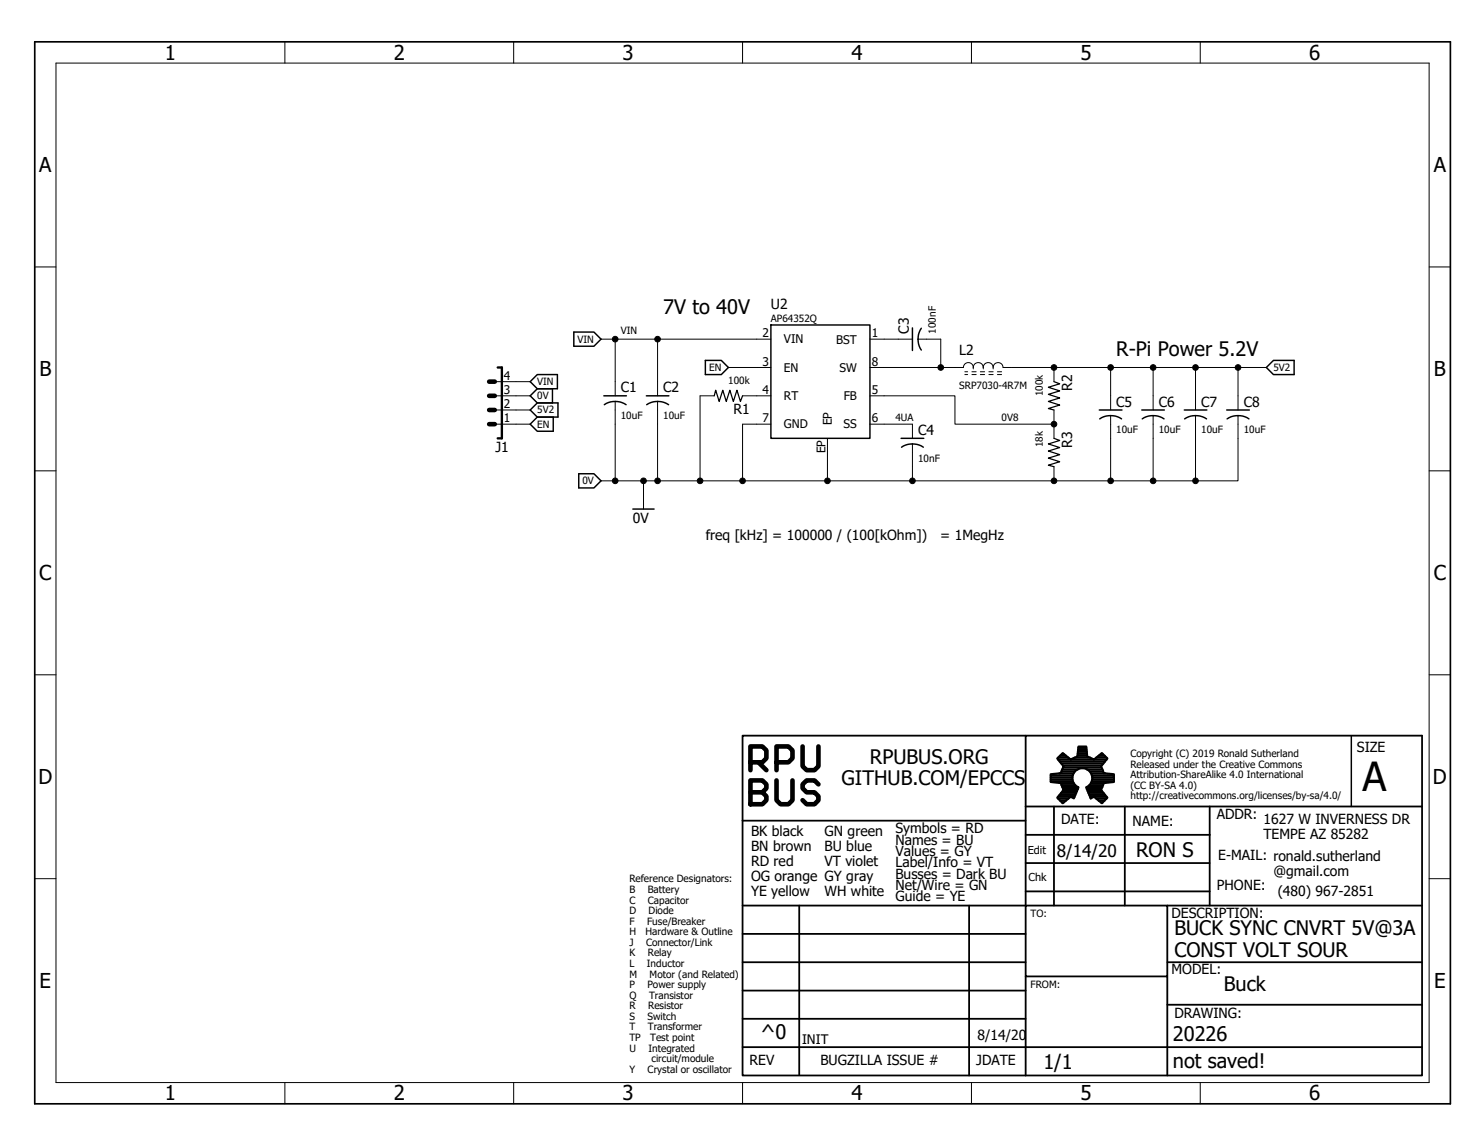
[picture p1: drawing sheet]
<svg xmlns="http://www.w3.org/2000/svg" width="279mm" height="216mm" viewBox="0 0 279 216" stroke-linecap="round" stroke-linejoin="round" font-family="sans-serif">
<path d="M6 7.6l267.4 200.7M273.4 7.6l-267.4 200.7" fill="none" stroke="#fff" stroke-width=".19"/>
<g fill="none" stroke="#000" stroke-width=".4">
<path d="M197.8 147h4.2M197.8 146.7h4.1M197.8 146.3h4.1M197.8 145.9h4.2M199.1 142.8l1-1 1.5 1.2 1.2-.5 .3-2h1.4l.2 2 1.3 .5 1.5-1.2 1 1-1.2 1.5 .5 1.2 1.9 .2v1.5l-1.9 .2-.5 1.3 1.2 1.5-1 1-1.5-1.2-.6 .3-.9-2.1a1.87 1.87 0 0 0 .8-2.9 1.87 1.87 0 0 0-3 0 1.87 1.87 0 0 0 .8 2.9l-.9 2.1-.6-.3-1.5 1.2-1-1 1.2-1.5-.6-1.3-1.9-.2v-1.5l1.9-.2 .6-1.2zM199.2 150h2.4M199.2 142.6h2M199.2 143h9.1M199.2 150.3h1.9M199.5 145.6h2.6M199.5 149.6h3M199.5 143.4h8.5"/>
<path d="M199.6 142.3h1.1M199.6 150.7h1.1M199.7 147.4h2.5M199.8 149.2h2.8M199.8 143.7h7.9M199.9 147.8h2.5M199.9 145.2h2.5M199.9 141.9h.4M200 151.1h.2M200 148.1h2.9M200 144.8h2.9M200.1 148.9h2.7"/>
<path d="M200.1 144.1h7.3M200.2 144.5h7.2M200.2 148.5h2.7M201.6 150h.7M202.3 142.6h3M202.9 142.3h1.8M202.9 141.9h1.7M202.9 141.5h1.7M203 141.2h1.6M203 140.8h1.5M204.6 148.1h2.9M204.6 148.5h2.7"/>
<path d="M204.7 144.8h2.9M204.8 148.9h2.7M204.9 149.2h2.9M205.1 149.6h2.9M205.1 147.8h2.6M205.1 145.2h2.6M205.2 150h.7M205.4 147.4h2.4M205.4 145.6h2.7M205.5 147h4.2M205.6 145.9h4.1M205.6 146.7h4.1"/>
<path d="M205.6 146.3h4.1M206 150h2.4M206.4 142.6h1.9M206.4 150.3h1.9M206.8 142.3h1.2M206.9 150.7h1M207.3 141.9h.3M207.3 151.1h.3"/>
</g>
<path d="M6.5 7.9h266.6v199.9h-266.6z" fill="none" stroke="#000" stroke-width=".32"/>
<g fill="none" stroke="#000" stroke-width=".19">
<path d="M10.5 11.9h258.6v191.9h-258.6zM53.6 7.9v4M96.7 7.9v4M139.8 7.9v4M182.9 7.9v4M226 7.9v4M6.5 50.2h4M269.1 50.2h4M93.2 74.5h6.6M93.2 79.8h6.6M93.2 77.2h6.6M93.2 71.8h6.6"/>
<path d="M113.2 63.8h31.9M115.8 63.8v10.7M115.8 75.6v14.9M123.8 63.8v10.7M123.8 75.6v14.9M134.5 74.5h-2.7v16M137.1 69.2h8M139.8 74.5h5.3M145.1 79.8h-5.3v10.7M163.8 63.8h8M163.8 79.8h8v2.7M163.8 74.5h16v5.3h18.6"/>
<path d="M163.8 69.2h13.3M172.8 63.8h4.3v5.4h4.3a.93 .93 0 0 1 .9-.9 .93 .93 0 0 1 .9 .9M181.7 70h.5M181.7 70.5h.5M183 70h.8M183 70.5h.8M183.2 69.2a.94 .94 0 0 1 1-.9 .94 .94 0 0 1 .9 .9M183.2 69.2v.2M184.6 70h.8M184.6 70.5h.8M185.1 69.2a.93 .93 0 0 1 1-1 .93 .93 0 0 1 .9 1M185.1 69.2v.2"/>
<path d="M186.2 70h.8M186.2 70.5h.8M187.8 70h.8M187.8 70.5h.8M198.4 69.2v2.6M198.4 77.2v5.3M209.1 69.2h29.3M209.1 69.2v8M209.1 78.2v12.3M209.1 69.2h-20.3a.95 .95 0 0 0-1-.9 .95 .95 0 0 0-.8 1.1M217.1 69.2v8M217.1 78.2v12.3"/>
<path d="M225.1 78.2v12.3h-8M225.1 69.2v8M233.1 78.2v12.3h-8M233.1 69.2v8M6.5 88.6h4M113.2 90.5h26.6M121.2 90.5v5.3M139.8 90.5h16M155.8 90.5h42.6M155.8 82.5v8M171.8 83.6v6.9M198.4 90.5h18.7"/>
<path d="M198.4 87.8v2.7M269.1 88.6h4M6.5 127h4M269.1 127h4M6.5 165.4h4M269.1 165.4h4M53.6 203.8v4M96.7 203.8v4M139.8 203.8v4M182.9 203.8v4M226 203.8v4"/>
<circle cx="115.8" cy="63.8" r=".53"/>
<circle cx="123.8" cy="63.8" r=".53"/>
<circle cx="177.1" cy="69.2" r=".53"/>
<circle cx="198.4" cy="69.2" r=".53"/>
<circle cx="198.4" cy="79.8" r=".53"/>
<circle cx="209.1" cy="69.2" r=".53"/>
<circle cx="217.1" cy="69.2" r=".53"/>
<circle cx="225.1" cy="69.2" r=".53"/>
<circle cx="233.1" cy="69.2" r=".53"/>
<circle cx="115.8" cy="90.5" r=".53"/>
<circle cx="121.2" cy="90.5" r=".53"/>
<circle cx="123.8" cy="90.5" r=".53"/>
<circle cx="131.8" cy="90.5" r=".53"/>
<circle cx="139.8" cy="90.5" r=".53"/>
<circle cx="155.8" cy="90.5" r=".53"/>
<circle cx="171.8" cy="90.5" r=".53"/>
<circle cx="198.4" cy="90.5" r=".53"/>
<circle cx="209.1" cy="90.5" r=".53"/>
<circle cx="217.1" cy="90.5" r=".53"/>
<circle cx="225.1" cy="90.5" r=".53"/>
</g>
<g fill="none" stroke="#000" stroke-width=".28">
<path d="M99.8 74.5l1.4-1.3h2.8v2.6h-2.8zM99.8 71.8l1.4-1.3h3.7v2.7h-3.7zM99.8 77.2l1.4-1.4h3.9v2.7h-3.9zM99.8 79.8l1.4-1.3h3v2.7h-3zM108 62.5h3.8l1.4 1.3-1.4 1.4h-3.8zM113.7 74.5h4.2M113.8 76.2a3.7 3.7 0 0 1 4.1 0M121.7 74.5h4.2M121.8 76.2a3.8 3.8 0 0 1 4.1 0M132.8 67.8h3l1.3 1.4-1.3 1.3h-3zM145.1 61.2h18.7v21.3h-18.7zM171.8 61.7v4.3"/>
<path d="M173.5 61.8a3.7 3.7 0 0 0 0 4.1M207 77.2h4.2M207.1 78.8a3.7 3.7 0 0 1 4.1 0M215 77.2h4.2M215.1 78.8a3.7 3.7 0 0 1 4.1 0M223 77.2h4.2M223 78.8a3.8 3.8 0 0 1 4.2 0M230.9 77.2h4.3M231 78.8a3.7 3.7 0 0 1 4.1 0M238.4 69.2l1.4-1.4h3.8v2.7h-3.8zM109 89.2h2.8l1.4 1.3-1.4 1.3h-2.8zM119.1 95.8h4"/>
<path d="M169.7 82.5h4.2M173.8 84.2a3.7 3.7 0 0 0-4.1 0M254.4 138.5v13.3M193.1 202.4h.1"/>
</g>
<g fill="none" stroke="#000" stroke-width=".34">
<path d="M193.1 138.5h-53.3v16M139.8 154.5v47.9h127.9v-5.3M139.8 154.5h53.3M193.1 151.8v18.7h-53.3M193.1 151.8h74.6M193.1 151.8v-13.3h74.6v58.6M193.1 157.1h34.7M198.4 151.8v18.7M211.8 151.8v18.7M227.8 157.1v13.4M227.8 151.8v5.3M139.8 175.8h53.3"/>
<path d="M150.5 170.5v31.8M182.5 170.5v31.9M193.1 162.5h34.7M193.1 167.8h34.7M219.8 170.5h47.9M139.8 191.8h53.3M139.8 186.5h53.3M139.8 181.1h53.3M193.1 183.8v13.3h-53.3M219.6 183.8h-26.5v-13.3h26.7v31.9M219.8 181.1h47.9M219.8 189.1h47.9"/>
<path d="M267.7 197.1h-74.6v5.3"/>
</g>
<path d="M92.1 77.2h1.1M92.1 74.5h1.1M92.1 71.8h1.1M92.1 79.8h1.1M141.3 143.5h2.2l.8-.8v-1.5l-.8-.7h-2.2v4.5M141.3 146.9h2.2l.8 .7v.8l-.8 .7 .8 .8v.7l-.8 .8h-2.2zM141.3 149.1h2.2M142.8 143.5l1.5 1.5M146.2 143.5h2.2l.8-.8v-1.5l-.8-.7h-2.2v4.5M146.2 146.9v3.7l.8 .8h1.4l.8-.8v-3.7M151.1 140.5v3.7l.8 .8h1.5l.7-.8v-3.7M154.1 147.6l-.7-.7h-1.5l-.8 .7v.8l.8 .7h1.5l.7 .8v.7l-.7 .8h-1.5l-.8-.8" fill="none" stroke="#000" stroke-width=".87"/>
<path d="M134.5 74.5l.2-1.1 .7 2.2 .7-2.2 .6 2.2 .7-2.2 .7 2.2 .6-2.2 .7 2.2 .4-1.1M198.4 71.8l1.1 .4-2.1 .7 2.1 .7-2.1 .6 2.1 .7-2.1 .7 2.1 .6-2.1 .7 1 .3M198.4 82.5l1.1 .4-2.1 .7 2.1 .6-2.1 .7 2.1 .7-2.1 .6 2.1 .7-2.1 .7 1 .2" fill="none" stroke="#000" stroke-width=".23"/>
<path d="M93.7 69.2h.8v13.3h-.8" fill="none" stroke="#000" stroke-width=".44"/>
<g fill="#000">
<circle cx="115.8" cy="63.8" r=".53"/>
<circle cx="123.8" cy="63.8" r=".53"/>
<circle cx="177.1" cy="69.2" r=".53"/>
<circle cx="198.4" cy="69.2" r=".53"/>
<circle cx="198.4" cy="79.8" r=".53"/>
<circle cx="209.1" cy="69.2" r=".53"/>
<circle cx="217.1" cy="69.2" r=".53"/>
<circle cx="225.1" cy="69.2" r=".53"/>
<circle cx="233.1" cy="69.2" r=".53"/>
<circle cx="115.8" cy="90.5" r=".53"/>
<circle cx="121.2" cy="90.5" r=".53"/>
<circle cx="123.8" cy="90.5" r=".53"/>
<circle cx="131.8" cy="90.5" r=".53"/>
<circle cx="139.8" cy="90.5" r=".53"/>
<circle cx="155.8" cy="90.5" r=".53"/>
<circle cx="171.8" cy="90.5" r=".53"/>
<circle cx="198.4" cy="90.5" r=".53"/>
<circle cx="209.1" cy="90.5" r=".53"/>
<circle cx="217.1" cy="90.5" r=".53"/>
<circle cx="225.1" cy="90.5" r=".53"/>
</g>
<text font-size="7.5" x="256.5" y="148.9">A</text>
<g font-size="3.9">
<text x="31.1" y="11.2">1</text>
<text x="74.1" y="11.2">2</text>
<text x="117.2" y="11.2">3</text>
<text x="160.3" y="11.2">4</text>
<text x="203.4" y="11.2">5</text>
<text x="246.5" y="11.2">6</text>
<text x="7.4" y="32.4">A</text>
<text x="269.9" y="32.4">A</text>
<text x="7.4" y="70.8">B</text>
<text x="270" y="70.8">B</text>
<text x="7.4" y="109.2">C</text>
<text x="269.9" y="109.2">C</text>
<text x="7.2" y="147.6">D</text>
<text x="269.8" y="147.6">D</text>
<text x="7.5" y="185.9">E</text>
<text x="270" y="185.9">E</text>
<text x="31.1" y="207.1">1</text>
<text x="74.1" y="207.1">2</text>
<text x="117.2" y="207.1">3</text>
<text x="160.3" y="207.1">4</text>
<text x="203.4" y="207.1">5</text>
<text x="246.5" y="207.1">6</text>
</g>
<g font-size="3.8">
<text x="124.9" y="59.1">7V to 40V</text>
<text x="210.2" y="67">R-Pi Power 5.2V</text>
<text x="163.8" y="143.8">RPUBUS.ORG</text>
<text x="158.5" y="147.8">GITHUB.COM/EPCCS</text>
<text x="213.9" y="161.4">RON S</text>
<text x="221.1" y="176">BUCK SYNC CNVRT 5V@3A</text>
<text x="221.1" y="180">CONST VOLT SOUR</text>
<text x="230.4" y="186.5">Buck</text>
<text x="143.3" y="195.5">^0</text>
<text x="220.8" y="195.9">20226</text>
<text x="196.4" y="201.3">1/1</text>
<text x="220.8" y="201">not saved!</text>
</g>
<text font-size="3.2" x="199" y="161.4">8/14/20</text>
<g font-size="2.6">
<text x="145.1" y="58.3">U2</text>
<text x="171.1" y="62.8" transform="rotate(-90 171.1 62.8)">C3</text>
<text x="180.6" y="66.8">L2</text>
<text x="116.9" y="73.9">C1</text>
<text x="124.9" y="73.9">C2</text>
<text x="138.1" y="77.9">R1</text>
<text x="201.9" y="73.6" transform="rotate(-90 201.9 73.6)">R2</text>
<text x="210.2" y="76.5">C5</text>
<text x="218.2" y="76.5">C6</text>
<text x="226.2" y="76.5">C7</text>
<text x="234.2" y="76.5">C8</text>
<text x="172.8" y="81.8">C4</text>
<text x="93.3" y="85">J1</text>
<text x="201.9" y="84.2" transform="rotate(-90 201.9 84.2)">R3</text>
<text x="119.1" y="98.5">0V</text>
<text x="132.9" y="101.7">freq [kHz] = 100000 / (100[kOhm])</text>
<text x="177" y="101.7">= 1MegHz</text>
<text x="255.5" y="141.5">SIZE</text>
<text x="199.8" y="155.1">DATE:</text>
<text x="213.2" y="155.4">NAME:</text>
<text x="229.1" y="154.2">ADDR:</text>
<text x="237.9" y="155.1">1627 W INVERNESS DR</text>
<text x="141.4" y="157.4">BK black</text>
<text x="141.4" y="160.2">BN brown</text>
<text x="155.3" y="157.4">GN green</text>
<text x="155.3" y="160.2">BU blue</text>
<text x="168.6" y="161.1">Values = GY</text>
<text x="168.6" y="159">Names = BU</text>
<text x="168.6" y="156.9">Symbols = RD</text>
<text x="229.4" y="161.8">E-MAIL: ronald.sutherland</text>
<text x="237.9" y="157.9">TEMPE AZ 85282</text>
<text x="141.4" y="163">RD red</text>
<text x="141.4" y="165.8">OG orange GY gray</text>
<text x="155.3" y="163">VT violet</text>
<text x="168.6" y="163.3">Label/Info = VT</text>
<text x="168.6" y="165.4">Busses = Dark BU</text>
<text x="168.6" y="167.5">Net/Wire = GN</text>
<text x="229.1" y="167.5">PHONE:</text>
<text x="239.8" y="164.9">@gmail.com</text>
<text x="141.4" y="168.6">YE yellow</text>
<text x="155.3" y="168.6">WH white</text>
<text x="168.6" y="169.7">Guide = YE</text>
<text x="220.6" y="172.7">DESCRIPTION:</text>
<text x="240.6" y="168.6">(480) 967-2851</text>
<text x="220.6" y="183.4">MODEL:</text>
<text x="221.1" y="191.6">DRAWING:</text>
<text x="184" y="195.8">8/14/20</text>
<text x="141.1" y="200.4">REV</text>
<text x="154.5" y="200.4">BUGZILLA ISSUE #</text>
<text x="183.8" y="200.4">JDATE</text>
</g>
<text font-size="2.5" x="151" y="196.6">INIT</text>
<g font-size="2.2">
<text x="143.5" y="63.5">2</text>
<text x="147.6" y="64.6">VIN</text>
<text x="157.5" y="64.7">BST</text>
<text x="164.2" y="63.5">1</text>
<text x="94.9" y="71.5">4</text>
<text x="143.5" y="68.8">3</text>
<text x="147.6" y="70">EN</text>
<text x="158.1" y="70">SW</text>
<text x="164.2" y="68.8">8</text>
<text x="94.9" y="76.8">2</text>
<text x="94.9" y="74.1">3</text>
<text x="143.5" y="74.1">4</text>
<text x="147.6" y="75.3">RT</text>
<text x="158.9" y="75.3">FB</text>
<text x="164.2" y="74.1">5</text>
<text x="94.9" y="79.5">1</text>
<text x="143.5" y="79.5">7</text>
<text x="147.6" y="80.6">GND</text>
<text x="156.6" y="80.1" transform="rotate(-90 156.6 80.1)">EP</text>
<text x="158.8" y="80.6">SS</text>
<text x="164.2" y="79.5">6</text>
<text x="155.4" y="85.3" transform="rotate(-90 155.4 85.3)">EP</text>
</g>
<g font-size="2.1">
<text x="193.5" y="160.7">Edit</text>
<text x="193.7" y="165.8">Chk</text>
</g>
<g font-size="1.9">
<text x="108.8" y="64.5">VIN</text>
<text x="116.9" y="62.8">VIN</text>
<text x="145.1" y="60.6">AP64352Q</text>
<text x="176.2" y="62.8" transform="rotate(-90 176.2 62.8)">100nF</text>
<text x="133.5" y="69.8">EN</text>
<text x="239.8" y="69.8">5V2</text>
<text x="101.2" y="75.2">0V</text>
<text x="101.2" y="72.5">VIN</text>
<text x="101.2" y="77.8">5V2</text>
<text x="137.1" y="72.4">100k</text>
<text x="180.6" y="73.2">SRP7030-4R7M</text>
<text x="196.3" y="74.5" transform="rotate(-90 196.3 74.5)">100k</text>
<text x="101.2" y="80.5">EN</text>
<text x="116.9" y="78.9">10uF</text>
<text x="124.9" y="78.9">10uF</text>
<text x="168.6" y="79.3">4UA</text>
<text x="188.6" y="79.3">0V8</text>
<text x="210.2" y="81.6">10uF</text>
<text x="218.2" y="81.6">10uF</text>
<text x="226.2" y="81.6">10uF</text>
<text x="234.2" y="81.6">10uF</text>
<text x="172.8" y="86.9">10nF</text>
<text x="196.3" y="84.2" transform="rotate(-90 196.3 84.2)">18k</text>
<text x="109.7" y="91.2">0V</text>
<text x="212.8" y="142.5">Copyright (C) 2019 Ronald Sutherland</text>
<text x="212.8" y="144.5">Released under the Creative Commons</text>
<text x="212.8" y="146.5">Attribution-ShareAlike 4.0 International</text>
<text x="212.8" y="148.5">(CC BY-SA 4.0)</text>
<text x="212.8" y="150.5">http://creativecommons.org/licenses/by-sa/4.0/</text>
<text x="118.5" y="166.1">Reference Designators:</text>
<text x="118.5" y="168.1">B</text>
<text x="118.5" y="170.1">C</text>
<text x="118.5" y="172.1">D</text>
<text x="122" y="168.1">Battery</text>
<text x="122" y="170.1">Capacitor</text>
<text x="122.1" y="172.1">Diode</text>
<text x="194" y="172.6">TO:</text>
<text x="118.5" y="174.1">F</text>
<text x="118.5" y="176">H</text>
<text x="118.5" y="178">J</text>
<text x="121.5" y="176">Hardware &amp; Outline</text>
<text x="121.7" y="178">Connector/Link</text>
<text x="121.8" y="174.1">Fuse/Breaker</text>
<text x="118.5" y="180">K</text>
<text x="118.5" y="182">L</text>
<text x="118.5" y="184">M</text>
<text x="118.5" y="186">P</text>
<text x="121.8" y="182">Inductor</text>
<text x="121.9" y="186">Power supply</text>
<text x="122" y="180">Relay</text>
<text x="122.3" y="184">Motor (and Related)</text>
<text x="194" y="185.9">FROM:</text>
<text x="118.5" y="188">Q</text>
<text x="118.5" y="190">R</text>
<text x="118.5" y="192">S</text>
<text x="121.9" y="192">Switch</text>
<text x="122" y="190">Resistor</text>
<text x="122.2" y="188">Transistor</text>
<text x="118.5" y="194">T</text>
<text x="118.5" y="195.9">TP</text>
<text x="118.5" y="197.9">U</text>
<text x="122" y="194">Transformer</text>
<text x="122.1" y="197.9">Integrated</text>
<text x="122.4" y="195.9">Test point</text>
<text x="118.5" y="201.9">Y</text>
<text x="121.9" y="201.9">Crystal or oscillator</text>
<text x="122.6" y="199.9">circuit/module</text>
</g>
</svg>
